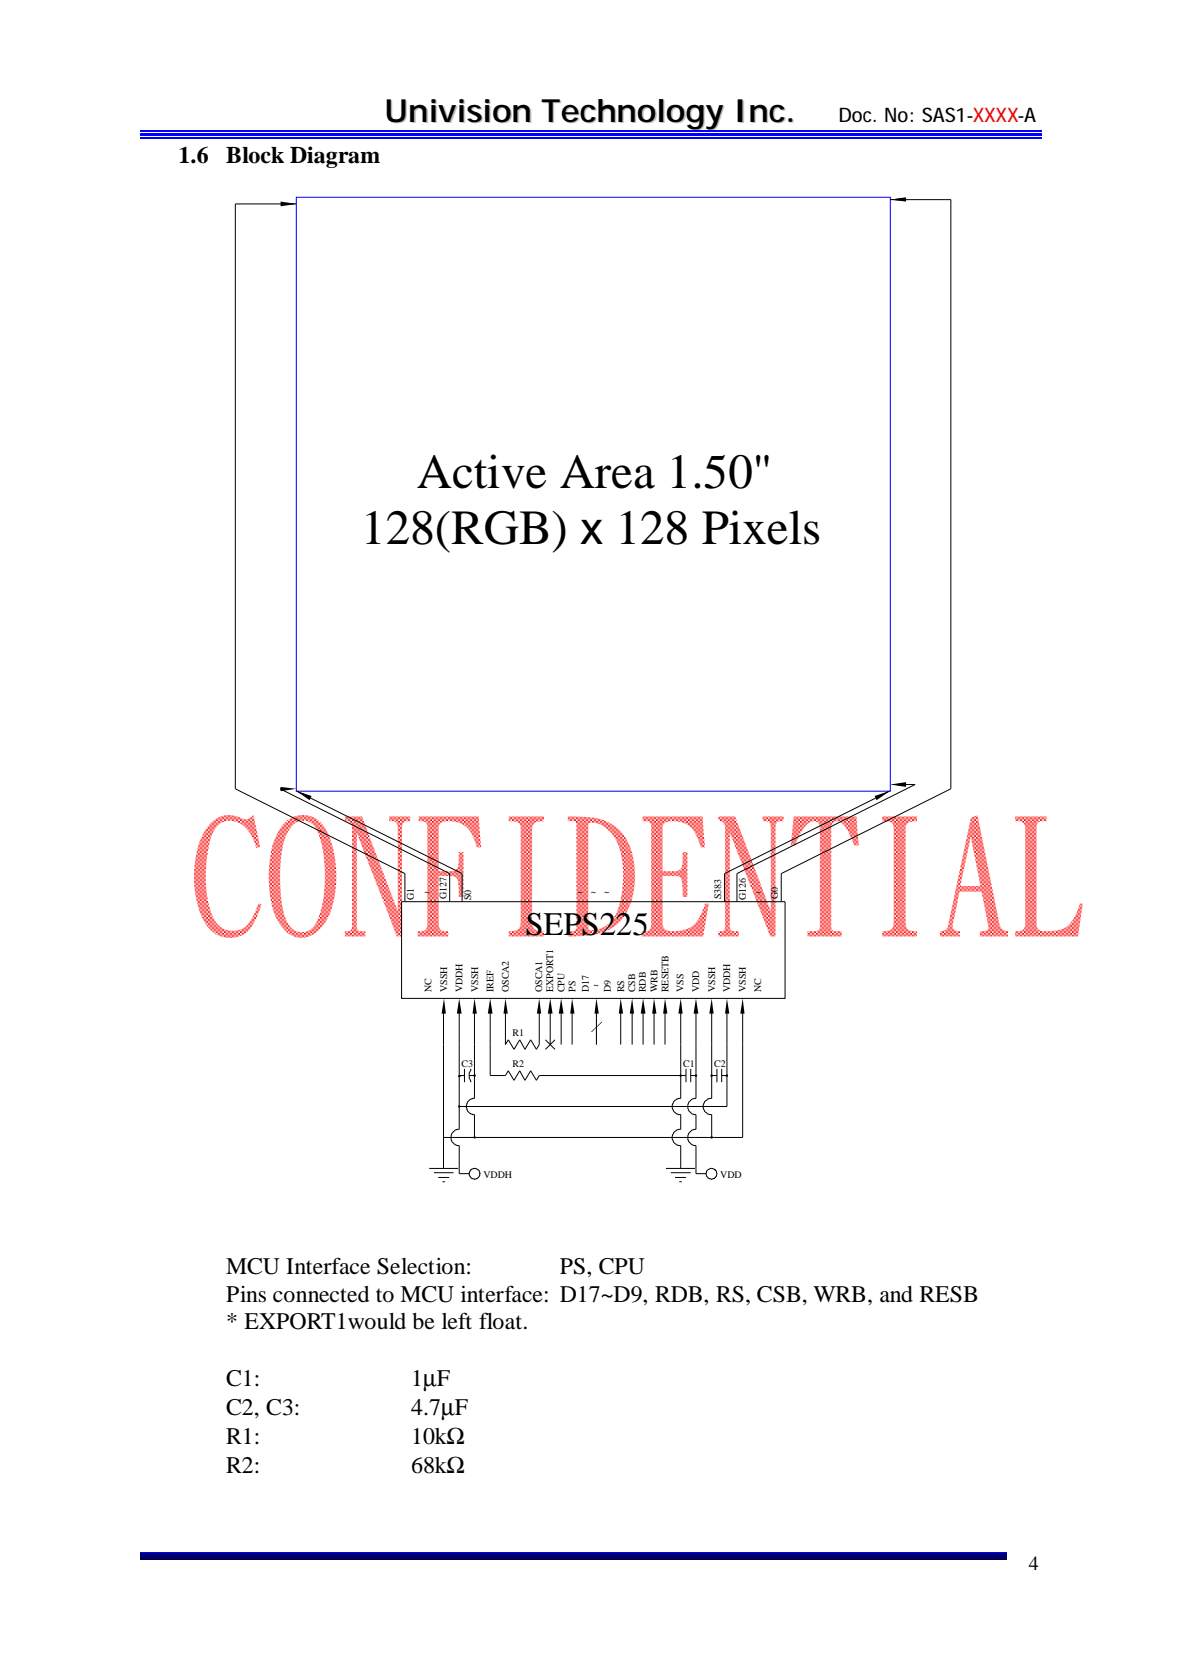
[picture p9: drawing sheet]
<svg xmlns="http://www.w3.org/2000/svg" width="210mm" height="297mm" viewBox="0 0 210 297" stroke-linecap="round" stroke-linejoin="round" font-family="sans-serif">
<g fill="#f00">
<path d="M37.5 146.2a4.6 4.6 0 0 1 5.7-.6h.2a1.74 1.74 0 0 0 1.6-.7l1.2 5.7-.6 .1a6.5 6.5 0 0 0-3.5-4.6 3.2 3.2 0 0 0-4.4 2.2 23.7 23.7 0 0 0-.1 14.1 3.9 3.9 0 0 0 5.8 2.5 8.7 8.7 0 0 0 2.5-4.3l.6 .2a10.5 10.5 0 0 1-2.8 5.1 5.1 5.1 0 0 1-7.3-1.9 18.1 18.1 0 0 1 0-16.3z" fill-rule="evenodd"/>
<path d="M50.9 146a4.5 4.5 0 0 1 7 1.5 19.3 19.3 0 0 1 .3 15.8 5.8 5.8 0 0 1-4.6 3.4 5.3 5.3 0 0 1-4.4-3.3 20.9 20.9 0 0 1-1-12.1 10 10 0 0 1 2.7-5.3zM51.9 146.8a9.7 9.7 0 0 0-2 5.6 30.7 30.7 0 0 0 .7 10.4 4 4 0 0 0 2.3 2.8 2.86 2.86 0 0 0 3.5-2 24 24 0 0 0 .7-13.8l-.4-1.4a2.98 2.98 0 0 0-2.9-2.5 2.52 2.52 0 0 0-1.9 .9z" fill-rule="evenodd"/>
<path d="M61.3 145.1h3l6.4 16.9v-13.6a2.6 2.6 0 0 0-.3-2.2l-.6-.2h-.6v-.9h3.7v.9a1.07 1.07 0 0 0-1.4 1.2v19.3h-1l-7.1-18.5v16.7a.87 .87 0 0 0 1.3 .8h.2v1h-3.6v-1h.3a.76 .76 0 0 0 1-.8v-17.5a1.13 1.13 0 0 0-1.3-1.3z" fill-rule="evenodd"/>
<path d="M74.4 145.1h10.7l.4 5.5h-.7a6.1 6.1 0 0 0-2.7-4.1 4.7 4.7 0 0 0-3.8-.2l-.3 .7v7.9h1.8a1.42 1.42 0 0 0 1.7-1.7v-1.7h.9v7.9h-.9v-.3a6.5 6.5 0 0 0-.4-3.1 3.5 3.5 0 0 0-2.2-.3h-.9v7.5a2.37 2.37 0 0 0 .5 2.3h1.2v1h-5.4v-1h.5a.94 .94 0 0 0 1.1-.9v-17.6a1.09 1.09 0 0 0-1.5-1z" fill-rule="evenodd"/>
<path d="M90.4 145.1h6.3v.9h-.9a1.23 1.23 0 0 0-1.2 1.3v15.3a3.5 3.5 0 0 0 .3 2.5 2.04 2.04 0 0 0 1.8 .4v1h-6.3v-1h.5a1.43 1.43 0 0 0 1.6-1.7v-15.2a3.8 3.8 0 0 0-.1-2.1l-.6-.4-1.4-.1z" fill-rule="evenodd"/>
<path d="M100.9 145.1a17.2 17.2 0 0 1 6.6 .8 8.4 8.4 0 0 1 5.1 6.6 13.6 13.6 0 0 1-2.3 11.3 8.9 8.9 0 0 1-6.2 2.6l-3.2 .1v-1h.5a.82 .82 0 0 0 1-.7v-18.1a.69 .69 0 0 0-1-.7h-.5zM104.6 146.4v18.3l.1 .6a5.2 5.2 0 0 0 5.4-4.5 17.8 17.8 0 0 0-.5-11.1 5.5 5.5 0 0 0-4.5-3.5z" fill-rule="evenodd"/>
<path d="M114.2 145.1h10.7l.4 5.5h-.8a6.2 6.2 0 0 0-2.6-4.1 4.7 4.7 0 0 0-3.8-.2l-.3 .7v7.9h1.8a1.42 1.42 0 0 0 1.7-1.7v-1.7h.9v7.9h-.9v-.3a7.2 7.2 0 0 0-.4-3.1 4.4 4.4 0 0 0-2.7-.3h-.4v6.5a5.9 5.9 0 0 0 .2 2.7 1.61 1.61 0 0 0 1.5 .6 4.7 4.7 0 0 0 5-2.8l.8-2.1h.7l-1 5.9h-11v-1h.6a.94 .94 0 0 0 1.1-.9v-17.6a1.09 1.09 0 0 0-1.5-1z" fill-rule="evenodd"/>
<path d="M127.7 145.1h2.9l6.4 16.9v-12.4a9.5 9.5 0 0 0-.1-3.2 1.33 1.33 0 0 0-1.3-.4v-.9h3.7v.9h-.3a.95 .95 0 0 0-.9 .2 .95 .95 0 0 0-.3 1v19.3h-.9l-7.2-18.5v16.7a.91 .91 0 0 0 1.3 .8h.3v1h-3.6v-1h.3a.69 .69 0 0 0 .9-.8v-17.5a1.08 1.08 0 0 0-1.2-1.3z" fill-rule="evenodd"/>
<path d="M141.1 145.1h11.1l.5 5.2h-.9l-.4-1a5.5 5.5 0 0 0-2.3-3.3 1.01 1.01 0 0 0-1.4 1.2v17.6a.92 .92 0 0 0 1.4 .7h.5v1h-6.1v-1h.9a1.03 1.03 0 0 0 1.3-.7v-16.3a2.49 2.49 0 0 0-.4-2.3 1.79 1.79 0 0 0-2.3 .9l-.9 1.3-.8 1.9h-.8z" fill-rule="evenodd"/>
<path d="M156.8 145.1h6.2v.9h-.9a1.18 1.18 0 0 0-1.1 1.3v15.3a3.1 3.1 0 0 0 .5 2.7l.5 .2h1v1h-6.2v-1h.5a1.35 1.35 0 0 0 1.5-1.7v-17.1a1.16 1.16 0 0 0-1.5-.7h-.5z" fill-rule="evenodd"/>
<path d="M172.6 145.4l1.1-.5 3.6 17.6a4.5 4.5 0 0 0 .8 2.6l.3 .3 .8 .1v1h-5v-1a1.47 1.47 0 0 0 1.5-.5l-1.3-6.5h-3.9l-.4 2.2a16.7 16.7 0 0 0-.7 4.3 1.19 1.19 0 0 0 1.2 .5v1h-.6h-3v-1a1.28 1.28 0 0 0 1.5-.9zM172.6 148.7l-1.9 8.8h3.5z" fill-rule="evenodd"/>
<path d="M180.4 145.1h5.6v.9h-.6a.95 .95 0 0 0-1.2 1.2v17.2a1.12 1.12 0 0 0 1.4 1.1h.8a4.4 4.4 0 0 0 4.4-2.2l1.1-2.7h.5l-.8 5.9h-11.2v-1a1.37 1.37 0 0 0 1.8-1.1v-17.2a1.34 1.34 0 0 0-1.8-1.2z" fill-rule="evenodd"/>
</g>
<path d="M24.9 24.6h160.3" fill="none" stroke="#00f" stroke-width=".25"/>
<path d="M24.9 23.7h160.3v.5h-160.3z" fill="#00f"/>
<path d="M24.9 23.3h160.3M24.9 276.1h153.9" fill="none" stroke="#00f" stroke-width=".25"/>
<path d="M24.9 276.2h153.9v.8h-153.9z" fill="#00006b"/>
<path d="M24.9 277.1h153.9" fill="none" stroke="#005" stroke-width=".25"/>
<path d="M52.7 35.1h105.5v105.5h-105.5z" fill="none" stroke="#00f" stroke-width=".18"/>
<g fill="#000">
<path d="M49.9 35.8l2.8 .5-2.8 .4zM158.2 35.5l2-.3v.5zM158.2 35.5l2.8-.4v.7zM158.2 139.5l2-.2v.3zM158.2 139.5l2.8-.5v.9zM49.9 139.9l2.8 .3-2.8 .4zM52.7 140.6l1.9 .7-.2 .4zM52.7 140.6l2.7 .9-.4 .8zM156.3 141.3l1.8-.7-1.6 1.1zM155.4 141.5l2.7-.9-2.3 1.7zM78.9 177.5l.3 2.7h-.7zM81.6 177.5l.4 2.7h-.8z"/>
<path d="M84.3 177.5l.5 2.7h-.8zM87.1 177.5l.4 2.7h-.8zM89.8 177.5l.5 2.7h-.8zM95.8 177.5l.4 2.7h-.8zM97.8 177.5l.4 2.7h-.8zM99.7 177.5l.5 2.7h-.9zM101.7 177.5l.4 2.7h-.8zM106 177.5l.4 2.7h-.7zM110.3 177.5l.4 2.7h-.7zM112.4 177.5l.3 2.7h-.8zM114.3 177.5l.4 2.7h-.8zM116.2 177.5l.5 2.7h-.8z"/>
<path d="M118.2 177.5l.4 2.7h-.7zM121 177.5l.3 2.7h-.7zM123.7 177.5l.4 2.7h-.8zM126.5 177.5l.3 2.7h-.7zM129.2 177.5l.4 2.7h-.7zM132 177.5l.3 2.7h-.7zM81.4 191.2l.2 .1zM81.4 191.3h.2zM81.4 191.4l.2-.1zM81.4 196.6l.2 .1zM81.4 196.7h.2zM81.4 196.8l.2-.1z"/>
<path d="M81.4 196.8l.2-.1-.1 .2zM81.5 191.1l.1 .2zM81.4 191.2l.1-.1 .1 .2zM81.6 191.3l-.1 .1zM81.6 191.3v.2zM81.5 196.5l.1 .2zM81.5 196.5l.1 .2-.2-.1zM81.6 196.7l-.1 .2zM81.6 196.7l.1 .2zM81.7 191.1l-.1 .2zM81.6 191.1v.2zM81.6 191.3l.1 .1z"/>
<path d="M81.6 191.3l.2 .1zM81.7 196.5l-.1 .2zM81.6 196.5v.2zM81.6 196.7l.2 .1-.1 .1zM81.6 191.3h.2zM81.6 191.3l.2-.1zM81.7 191.1l.1 .1-.2 .1zM81.6 196.7h.2zM81.6 196.7l.2-.1zM81.7 196.5l.1 .1-.2 .1zM81.6 196.7l.2 .1zM84.2 191.1l.1 .1z"/>
<path d="M84.2 191.2h.1zM84.2 191.3l.1-.1zM84.2 191l.1 .2zM84.3 191.2l-.1 .2zM84.3 191v.2zM84.3 191.2v.2zM84.3 191.2l.1 .2zM84.3 191.2l.2 .2zM84.3 191.2l.2-.2zM84.4 191l-.1 .2zM84.3 191.2l.3 .1zM84.3 191.2l.3-.1z"/>
<path d="M105.1 183.4l1.8-1.8-1.7 1.9zM106.9 181.6l.1 .1-1.8 1.8zM120.7 191.1l.3 .1zM120.7 191.2h.3zM120.7 191.3l.3-.1zM120.8 191l.2 .2zM120.8 191.1l.2 .1zM120.8 191.3l.2-.1zM121 191.2l-.2 .2zM120.9 191l.1 .2zM121 191.2l-.1 .2zM121 191v.2z"/>
<path d="M121 191.2v.2zM121 191.2l.1 .2zM121.1 191l-.1 .2zM121 191.2l.2 .1zM121 191.2l.2-.1zM123.5 191.1l.2 .1zM123.5 191.2h.2zM123.5 191.3l.2-.1zM123.5 191.3l.2-.1-.1 .2zM123.6 191l.1 .2zM123.5 191.1l.1-.1 .1 .2zM123.7 191.2l-.1 .2z"/>
<path d="M123.7 191v.2zM123.7 191.2v.2zM123.7 191.2l.1 .2zM123.8 191l-.1 .2zM123.7 191.2l.2 .2zM123.7 191.2l.2-.1zM123.7 191.2l.2-.2zM123.7 191.2l.2 .1zM123.7 191.2h.3zM126.2 191.1l.3 .1zM126.2 191.2h.3zM126.2 191.3l.3-.1z"/>
<path d="M126.3 191l.2 .2zM126.3 191.1l.2 .1zM126.3 191.3l.2-.1zM126.3 191.4l.2-.2zM126.4 191l.1 .2zM126.5 191.2l-.1 .2zM126.5 191v.2zM126.5 191.2v.2zM126.5 191.2l.1 .2zM126.6 191l-.1 .2zM126.5 191.2l.2 .1-.1 .1zM126.5 191.2l.2-.1z"/>
<path d="M126.6 191l.1 .1-.2 .1zM126.5 191.2l.2 .1zM129 191.1l.2 .1zM129 191.2h.2zM129 191.3l.2-.1zM129 191.3l.2-.1-.1 .2zM129.1 191l.1 .2zM129 191.1l.1-.1 .1 .2zM129.2 191.2l-.1 .2zM129.2 191v.2zM129.2 191.2v.2zM129.2 191.2l.1 .2z"/>
<path d="M129.3 191l-.1 .2zM129.2 191.2l.2 .2zM129.2 191.2l.2-.1zM129.2 191.2l.2-.2zM129.2 191.2l.2 .1zM84.2 202.1l.1 .1zM84.2 202.2h.1zM84.2 202.3l.1-.1zM84.2 202l.1 .2zM84.3 202.2l-.1 .2zM84.3 202v.2zM84.3 202.2v.2z"/>
<path d="M84.3 202.2l.1 .2zM84.3 202.2l.2 .2zM84.3 202.2l.2-.2zM84.5 202l-.2 .2zM84.4 202l-.1 .2zM84.3 202.2l.3 .1zM84.3 202.2h.3zM84.3 202.2l.3-.1zM126.2 202.2h.3zM126.2 202.3l.3-.1zM126.3 202l.2 .2zM126.3 202.1l.2 .1z"/>
<path d="M126.3 202.3l.2-.1zM126.3 202.4l.2-.2zM126.4 202l.1 .2zM126.5 202.2l-.1 .2zM126.5 202v.2zM126.5 202.2v.2zM126.5 202.2l.1 .2zM126.6 202l-.1 .2zM126.5 202.2l.2 .1-.1 .1zM126.5 202.2h.2zM126.5 202.2l.2-.1zM126.6 202l.1 .1-.2 .1z"/>
<path d="M126.5 202.2l.2 .1z"/>
</g>
<g fill="none" stroke="#000" stroke-width=".18">
<path d="M52.7 36.3h-10.9v103.9l30.2 15.1v5M158.2 35.5h10.8v104.7l-30.1 15.1v5M160.2 139.5h2.4l-31.6 15.8v5M50.6 140.2h-.8l30.1 15.1v5M52.7 140.6l29.4 14.7v5M158.1 140.6l-29.3 14.7v5M71.4 160.3h68.1v17.2h-68.1zM78.8 179.4v28.3M81.6 179.4v21.4h-.4l-.3 .1-.6 .5-.1 .5v.7l.7 .9 .3 .1h.4v5h1.8M84.3 179.4v15.9h-.3l-.5 .2-.4 .4-.2 .5 .2 1.1 .6 .5 .6 .1v4.1M87.1 179.4v11.8h2.7l.5-.9 1.1 1.7 1-1.7 .9 1.7 1-1.7 1 1.7 .5-.8h26.1M89.8 179.4v6.3l.5-.9 1.1 1.7 1-1.7 .9 1.7 1-1.7 1 1.7 .5-.8v-6.3"/>
<path d="M97.8 179.4v6.3M99.7 179.4v6.3M101.7 179.4v6.3M106 179.4v6.3M110.3 179.4v6.3M112.4 179.4v6.3M114.3 179.4v6.3M116.2 179.4v6.3M118.2 179.4v6.3M121 179.4v15.9h-.4l-.5 .2a1.22 1.22 0 0 0-.6 .9v.6a1.44 1.44 0 0 0 1.1 1.1h.4v2.7h-.4l-.5 .2a1.22 1.22 0 0 0-.6 .9v.6l.2 .5 .6 .6h.7v4.1M123.7 179.4v15.9a1.53 1.53 0 0 0-1.4 1.1v.6l.3 .6a1.13 1.13 0 0 0 1.1 .5v2.7a1.53 1.53 0 0 0-1.4 1.1v.7l.3 .5a1.13 1.13 0 0 0 1.1 .5v5h1.8M126.5 179.4v15.9h-.4l-.5 .2a1.22 1.22 0 0 0-.6 .9l.1 .6a1.44 1.44 0 0 0 1 1.1h.4v4.1"/>
<path d="M129.2 179.4v17.3h-47.6M132 179.4v22.8h-53.2M81.6 191.2h.9M82.5 190v2.4M83.4 191.2h.9M83.7 190l-.3 .7a1.94 1.94 0 0 0 .3 1.4v.3M96.9 184.8l1.7 1.7M98.6 184.8l-1.7 1.7M121.9 190v2.4M122.8 191.2h.9M122.8 190v2.4M126.5 191.2h.9"/>
<path d="M127.4 190v2.4M128.3 191.2h.9M128.3 190v2.4M76.3 207.7h5.1M77.1 208.5h3.5M77.9 209.3h1.9M78.7 210.1h.4M83.7 208l.5-.3h.4a.94 .94 0 0 1 .7 1.2 .94 .94 0 0 1-1.3 .6 .94 .94 0 0 1-.4-1.4zM118.4 207.7h5.1M119.2 208.5h3.6M120 209.3h1.9M120.7 210.1h.5"/>
<circle cx="126.5" cy="208.7" r=".94"/>
</g>
<path d="M50.6 36.3h2.1" fill="none" stroke="#000" stroke-width=".34"/>
<path d="M81.6 191.3l.1 .1zM81.6 196.7l.1 .1zM84.3 191.2l.1 .1zM121 191.2l.1 .1zM123.7 191.2l.1 .1zM126.5 191.2l.1 .1zM129.2 191.2l.1 .1zM84.3 202.2l.1 .1zM126.5 202.2l.1 .1z" fill="#000"/>
<g font-size="8.7">
<text x="74.1" y="86.8">Active Area 1.50&quot;</text>
<text x="64.2" y="96.8">128(RGB) x 128 Pixels</text>
</g>
<text font-size="5.8" x="93.4" y="166.1">SEPS225</text>
<text font-size="5.7" fill="#bfbfbf" x="68.6" y="21.9">Univision Technology Inc.</text>
<g font-size="4.2">
<text x="31.7" y="29">1.6</text>
<text x="40.2" y="29">Block Diagram</text>
<text x="40.2" y="226.5">MCU Interface Selection:</text>
<text x="99.5" y="226.5">PS, CPU</text>
<text x="40.2" y="231.4">Pins connected to MCU interface: D17~D9, RDB, RS, CSB, WRB, and RESB</text>
<text x="40.2" y="236.2">* EXPORT1would be left float.</text>
<text x="40.2" y="246.3">C1:</text>
<text x="40.2" y="251.5">C2, C3:</text>
<text x="73.1" y="246.3">1μF</text>
<text x="73.1" y="251.5">4.7μF</text>
<text x="40.2" y="256.7">R1:</text>
<text x="73.1" y="256.7">10kΩ</text>
<text x="40.2" y="261.9">R2:</text>
<text x="73.1" y="261.9">68kΩ</text>
</g>
<g font-size="3.6">
<text x="149" y="21.7">Doc. No: SAS1-XXXX-A</text>
<text x="182.9" y="279.2">4</text>
</g>
<g font-size="1.8">
<text x="73.6" y="159.9" transform="rotate(-90 73.6 159.9)">G1</text>
<text x="75.4" y="159">~</text>
<text x="79.3" y="159.8" transform="rotate(-90 79.3 159.8)">G127</text>
<text x="83.7" y="159.9" transform="rotate(-90 83.7 159.9)">S0</text>
<text x="102.6" y="159">~</text>
<text x="105" y="159">~</text>
<text x="107.4" y="159">~</text>
<text x="128.2" y="159.9" transform="rotate(-90 128.2 159.9)">S383</text>
<text x="132.6" y="159.9" transform="rotate(-90 132.6 159.9)">G126</text>
<text x="134.4" y="159">~</text>
<text x="138.3" y="159.8" transform="rotate(-90 138.3 159.8)">G0</text>
<text x="76.7" y="176.3" transform="rotate(-90 76.7 176.3)">NC</text>
<text x="79.5" y="176.3" transform="rotate(-90 79.5 176.3)">VSSH</text>
<text x="82.2" y="176.4" transform="rotate(-90 82.2 176.4)">VDDH</text>
<text x="85" y="176.3" transform="rotate(-90 85 176.3)">VSSH</text>
<text x="87.7" y="176.3" transform="rotate(-90 87.7 176.3)">IREF</text>
<text x="90.4" y="176.4" transform="rotate(-90 90.4 176.4)">OSCA2</text>
<text x="96.4" y="176.4" transform="rotate(-90 96.4 176.4)">OSCA1</text>
<text x="98.3" y="176.3" transform="rotate(-90 98.3 176.3)">EXPORT1</text>
<text x="100.3" y="176.4" transform="rotate(-90 100.3 176.4)">CPU</text>
<text x="102.3" y="176.3" transform="rotate(-90 102.3 176.3)">PS</text>
<text x="104.6" y="176.3" transform="rotate(-90 104.6 176.3)">D17</text>
<text x="105.5" y="175.7">~</text>
<text x="108.5" y="176.3" transform="rotate(-90 108.5 176.3)">D9</text>
<text x="110.9" y="176.3" transform="rotate(-90 110.9 176.3)">RS</text>
<text x="112.9" y="176.4" transform="rotate(-90 112.9 176.4)">CSB</text>
<text x="114.8" y="176.3" transform="rotate(-90 114.8 176.3)">RDB</text>
<text x="116.8" y="176.3" transform="rotate(-90 116.8 176.3)">WRB</text>
<text x="118.8" y="176.3" transform="rotate(-90 118.8 176.3)">RESETB</text>
<text x="121.5" y="176.3" transform="rotate(-90 121.5 176.3)">VSS</text>
<text x="124.3" y="176.3" transform="rotate(-90 124.3 176.3)">VDD</text>
<text x="127.1" y="176.3" transform="rotate(-90 127.1 176.3)">VSSH</text>
<text x="129.8" y="176.3" transform="rotate(-90 129.8 176.3)">VDDH</text>
<text x="132.6" y="176.3" transform="rotate(-90 132.6 176.3)">VSSH</text>
<text x="135.3" y="176.3" transform="rotate(-90 135.3 176.3)">NC</text>
<text x="91.1" y="184.2">R1</text>
<text x="82" y="189.8">C3</text>
<text x="91.1" y="189.8">R2</text>
<text x="121.4" y="189.8">C1</text>
<text x="126.9" y="189.8">C2</text>
<text x="85.9" y="209.4">VDDH</text>
<text x="128" y="209.4">VDD</text>
</g>
</svg>
